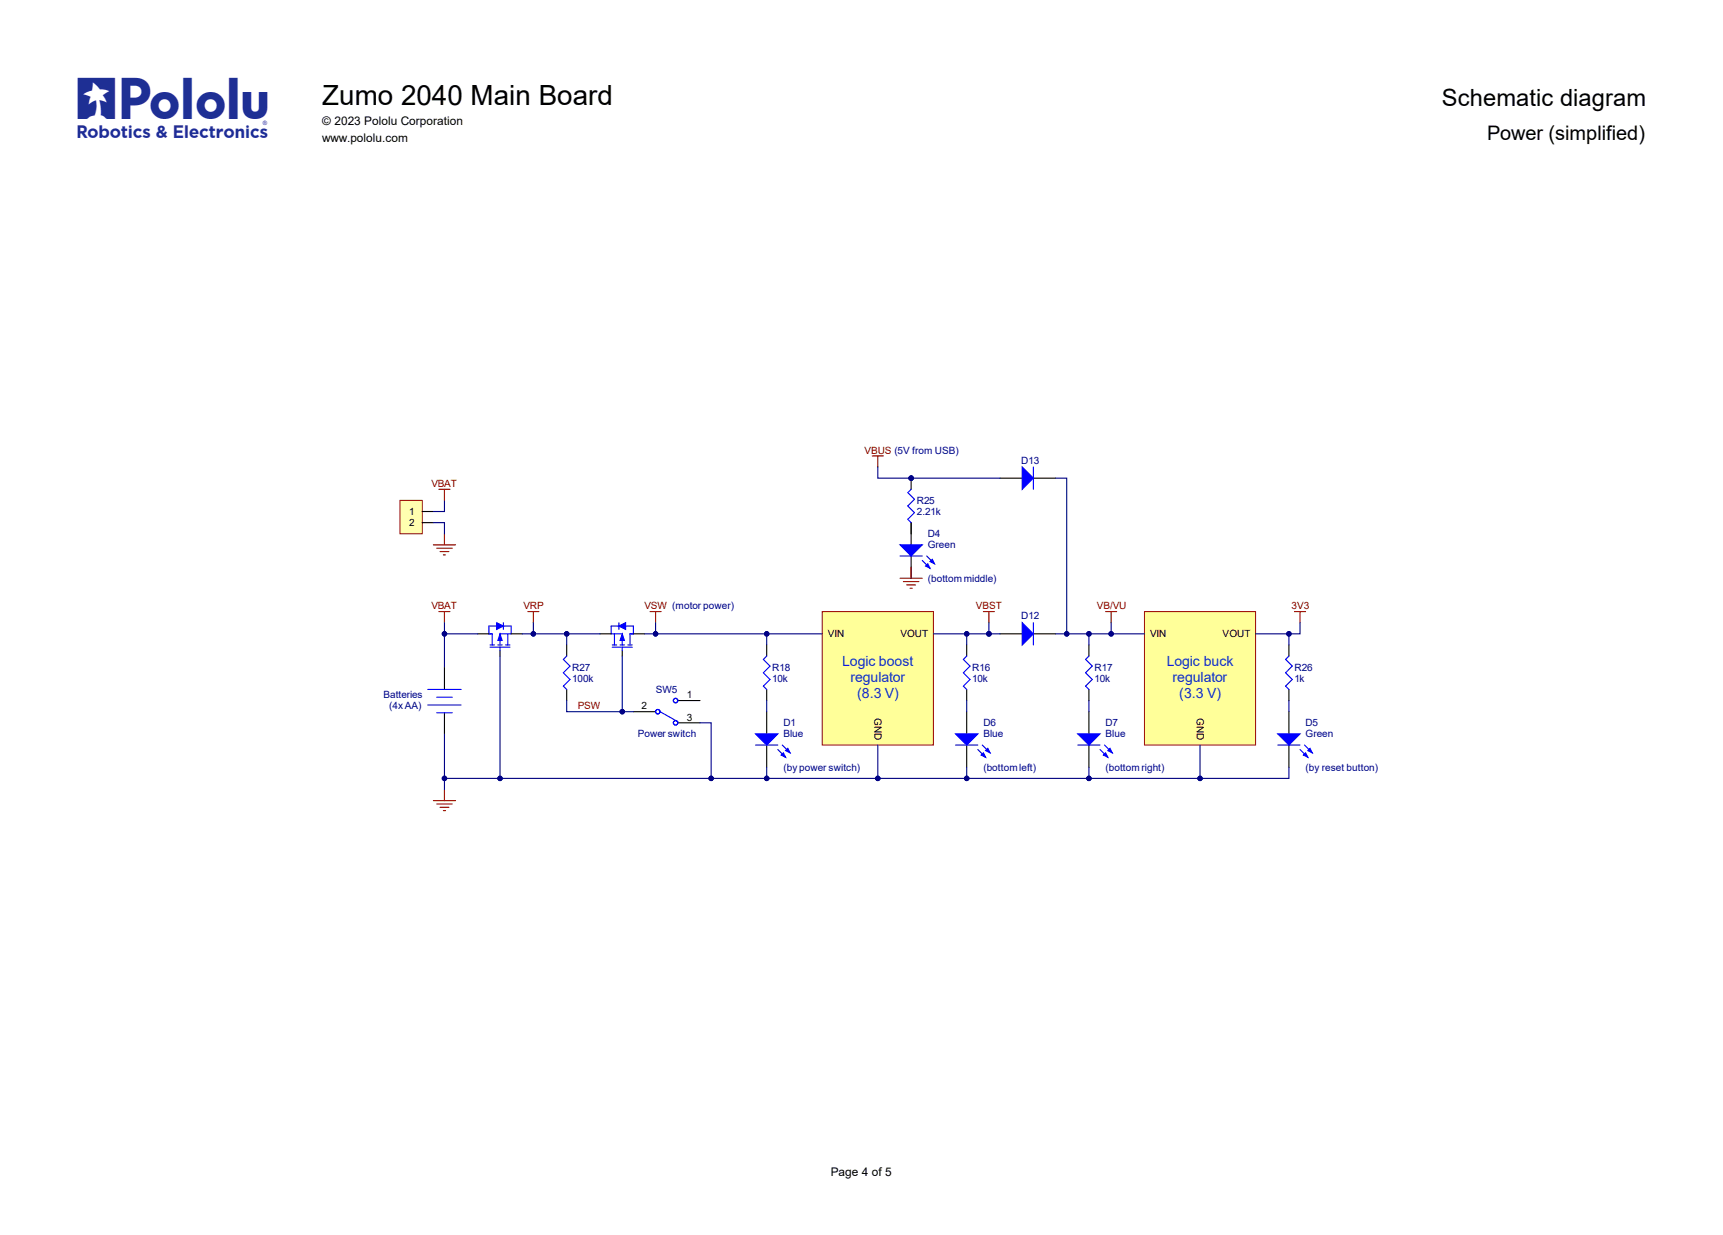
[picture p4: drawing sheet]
<svg xmlns="http://www.w3.org/2000/svg" width="393mm" height="282mm" viewBox="0 0 393 282" stroke-linecap="round" stroke-linejoin="round" font-family="sans-serif">
<path d="M228.3 144.7h5.1M235.9 144.7h5.1" fill="none" stroke="#000" stroke-width=".25"/>
<path d="M233.4 142.1l2.5 2.6-2.5 2.5z" fill="#00f"/>
<path d="M233.4 142.1l2.5 2.6-2.5 2.5zM235.9 142.1v5.1" fill="none" stroke="#00f" stroke-width=".25"/>
<path d="M228.3 109.1h5.1M235.9 109.1h5.1" fill="none" stroke="#000" stroke-width=".25"/>
<path d="M233.4 106.6l2.5 2.5-2.5 2.6z" fill="#00f"/>
<path d="M233.4 106.6l2.5 2.5-2.5 2.6zM235.9 106.6v5.1M139.5 144.7h2.6v2.5M139.8 147.7h4.5M139.8 147.2h1M140.3 144.7v2.5M141.5 147.2h1.1M142.1 147.7v.8M143.3 147.2h1M143.8 144.7v2.5" fill="none" stroke="#00f" stroke-width=".25"/>
<path d="M148.4 139.6h2.5M149.7 139.6v2.5" fill="none" stroke="#800000" stroke-width=".25"/>
<path d="M142.1 148.5v1.2" fill="none" stroke="#000" stroke-width=".25"/>
<path d="M142.1 144.7l.5 1.5h-1.1z" fill="#00f"/>
<path d="M142.1 144.7l.5 1.5h-1.1z" fill="none" stroke="#00f" stroke-width=".23"/>
<path d="M143.8 144.7h.8" fill="none" stroke="#00f" stroke-width=".25"/>
<path d="M141.3 142.9l1.5-.8v1.5z" fill="#00f"/>
<path d="M111.9 147.7h4.5M111.9 147.2h1M112.4 144.7v2.5M113.6 147.2h1.1M114.1 147.7v.8M115.4 147.2h1M115.9 144.7v2.5M116.7 144.7h-2.6v2.5M141.3 142.9l1.5-.8v1.5zM141.3 142.1v1.5M141.3 142.9h-1.8v1.8M142.8 142.9h1.8v1.8" fill="none" stroke="#00f" stroke-width=".25"/>
<path d="M114.1 148.5v1.2M137 144.7h2.5M144.6 144.7h2.5" fill="none" stroke="#000" stroke-width=".25"/>
<path d="M114.1 144.7l.6 1.5h-1.1z" fill="#00f"/>
<path d="M114.1 144.7l.6 1.5h-1.1z" fill="none" stroke="#00f" stroke-width=".23"/>
<path d="M111.6 144.7h.8" fill="none" stroke="#00f" stroke-width=".25"/>
<path d="M113.4 142.1l1.5 .8-1.5 .7z" fill="#00f"/>
<g fill="none" stroke="#00f" stroke-width=".25">
<path d="M97.7 157.4h7.6M99.7 159.1h3.5M113.4 142.1l1.5 .8-1.5 .7zM113.4 142.9h-1.8v1.8M114.9 142.1v1.5M114.9 142.9h1.8v1.8M129.4 149.7l-.8 .8 1.5 1.5-1.5 1.5 1.5 1.6-1.5 1.5 .8 .8M97.7 160.9h7.6M99.7 162.7h3.5M150.7 162.4l4 2.3"/>
<circle cx="154.2" cy="159.9" r=".51"/>
<circle cx="150.2" cy="162.4" r=".51"/>
<circle cx="154.2" cy="165" r=".51"/>
</g>
<path d="M101.5 152.3v5.1M109.1 144.7h2.5M116.7 144.7h2.5M129.4 147.2v2.5M129.4 157.4v2.5M154.7 159.9h5.1M101.5 162.7v4.8M144.6 162.4h5.1M154.7 165h5.1M175 162.4v5.1M175 170v5.1" fill="none" stroke="#000" stroke-width=".25"/>
<path d="M172.5 167.5h5.1l-2.6 2.5z" fill="#00f"/>
<path d="M172.5 167.5h5.1l-2.6 2.5zM177.6 171.1l1.7 1.7M178.6 170l1.8 1.8" fill="none" stroke="#00f" stroke-width=".25"/>
<path d="M178.8 171.8l.5 1-1-.5z" fill="#00f"/>
<path d="M178.8 171.8l.5 1-1-.5z" fill="none" stroke="#00f" stroke-width=".25"/>
<path d="M179.8 170.8l.6 1-1.1-.5z" fill="#00f"/>
<path d="M175 149.7l-.7 .8 1.5 1.5-1.5 1.5 1.5 1.6-1.5 1.5 .7 .8M172.5 170h5.1M179.8 170.8l.6 1-1.1-.5z" fill="none" stroke="#00f" stroke-width=".25"/>
<path d="M175 147.2v2.5M175 157.4v2.5M294.3 162.4v5.1M294.3 170v5.1" fill="none" stroke="#000" stroke-width=".25"/>
<path d="M291.7 167.5h5.1l-2.5 2.5z" fill="#00f"/>
<path d="M291.7 167.5h5.1l-2.5 2.5zM296.8 171.1l1.8 1.7M297.8 170l1.8 1.8" fill="none" stroke="#00f" stroke-width=".25"/>
<path d="M298.1 171.8l.5 1-1.1-.5z" fill="#00f"/>
<path d="M298.1 171.8l.5 1-1.1-.5z" fill="none" stroke="#00f" stroke-width=".25"/>
<path d="M299.1 170.8l.5 1-1-.5z" fill="#00f"/>
<path d="M294.3 149.7l-.8 .8 1.5 1.5-1.5 1.5 1.5 1.6-1.5 1.5 .8 .8M291.7 170h5.1M299.1 170.8l.5 1-1-.5z" fill="none" stroke="#00f" stroke-width=".25"/>
<path d="M208 119.3v5.1M294.3 147.2v2.5M294.3 157.4v2.5" fill="none" stroke="#000" stroke-width=".25"/>
<path d="M100.2 139.6h2.5M101.5 139.6v2.5" fill="none" stroke="#800000" stroke-width=".25"/>
<path d="M205.5 124.4h5l-2.5 2.5z" fill="#00f"/>
<path d="M205.5 124.4h5l-2.5 2.5zM210.5 127.9l1.8 1.8M211.6 126.9l1.7 1.8" fill="none" stroke="#00f" stroke-width=".25"/>
<path d="M211.8 128.7l.5 1-1-.5z" fill="#00f"/>
<path d="M211.8 128.7l.5 1-1-.5z" fill="none" stroke="#00f" stroke-width=".25"/>
<path d="M212.3 128.2l.5-.5 .5 1z" fill="#00f"/>
<path d="M208 111.7l-.8 .7 1.6 1.6-1.6 1.5 1.6 1.5-1.6 1.5 .8 .8M212.8 127.7l.5 1-1-.5z" fill="none" stroke="#00f" stroke-width=".25"/>
<path d="M208 119.3v2.5M220.7 162.4v5.1M220.7 170v5.1" fill="none" stroke="#000" stroke-width=".25"/>
<path d="M218.2 167.5h5l-2.5 2.5z" fill="#00f"/>
<path d="M218.2 167.5h5l-2.5 2.5zM223.2 171.1l1.8 1.7M224.2 170l1.8 1.8" fill="none" stroke="#00f" stroke-width=".25"/>
<path d="M224.5 171.8l.5 1-1-.5z" fill="#00f"/>
<path d="M224 172.3l.5-.5 .5 1z" fill="none" stroke="#00f" stroke-width=".25"/>
<path d="M225.5 170.8l.5 1-1-.5z" fill="#00f"/>
<path d="M220.7 149.7l-.8 .8 1.5 1.5-1.5 1.5 1.5 1.6-1.5 1.5 .8 .8M218.2 170h5M225.5 170.8l.5 1-1-.5z" fill="none" stroke="#00f" stroke-width=".25"/>
<path d="M220.7 147.2v2.5M220.7 157.4v2.5M248.6 162.4v5.1M248.6 170v5.1" fill="none" stroke="#000" stroke-width=".25"/>
<path d="M246.1 167.5h5l-2.5 2.5z" fill="#00f"/>
<path d="M246.1 167.5h5l-2.5 2.5zM251.1 171.1l1.8 1.7M252.1 170l1.8 1.8" fill="none" stroke="#00f" stroke-width=".25"/>
<path d="M251.9 172.3l.5-.5 .5 1z" fill="#00f"/>
<path d="M252.4 171.8l.5 1-1-.5z" fill="none" stroke="#00f" stroke-width=".25"/>
<path d="M253.4 170.8l.5 1-1-.5z" fill="#00f"/>
<path d="M248.6 149.7l-.8 .8 1.6 1.5-1.6 1.5 1.6 1.6-1.6 1.5 .8 .8M246.1 170h5M253.4 170.8l.5 1-1-.5z" fill="none" stroke="#00f" stroke-width=".25"/>
<path d="M248.6 147.2v2.5M248.6 157.4v2.5" fill="none" stroke="#000" stroke-width=".25"/>
<path d="M199.1 104.1h2.6M200.4 104.1v2.5M206.2 132.7h3.6M207 133.5h2M207.8 134.3h.5M98.9 182.7h5.1M99.7 183.5h3.5M100.5 184.3h2M101.2 185h.5M101.5 180.2v2.5" fill="none" stroke="#800000" stroke-width=".25"/>
<path d="M187.7 139.6h25.4v30.4h-25.4z" fill-rule="evenodd" fill="#ff9"/>
<path d="M187.7 139.6h25.4v30.4h-25.4z" fill="none" stroke="#900" stroke-width=".23"/>
<path d="M224.5 139.6h2.5M225.8 139.6v2.5M252.4 139.6h2.5M253.7 139.6v2.5M295.5 139.6h2.6M296.8 139.6v2.5" fill="none" stroke="#800000" stroke-width=".25"/>
<path d="M261.3 139.6h25.3v30.4h-25.3z" fill-rule="evenodd" fill="#ff9"/>
<path d="M261.3 139.6h25.3v30.4h-25.3z" fill="none" stroke="#900" stroke-width=".23"/>
<path d="M120.5 139.6h2.5M121.8 139.6v2.5" fill="none" stroke="#800000" stroke-width=".25"/>
<path d="M137 144.7h-7.6v2.5" fill="none" stroke="#000080" stroke-width=".25"/>
<circle cx="129.4" cy="144.7" r=".51" fill="#000080"/>
<circle cx="129.4" cy="144.7" r=".51" fill="none" stroke="#000080" stroke-width=".23"/>
<path d="M109.1 144.7h-7.6v7.6" fill="none" stroke="#000080" stroke-width=".25"/>
<circle cx="101.5" cy="144.7" r=".51" fill="#000080"/>
<circle cx="101.5" cy="144.7" r=".51" fill="none" stroke="#000080" stroke-width=".23"/>
<path d="M114.1 149.7v28M175 159.9v2.5" fill="none" stroke="#000080" stroke-width=".25"/>
<circle cx="114.2" cy="177.7" r=".51" fill="#000080"/>
<circle cx="114.1" cy="177.7" r=".51" fill="none" stroke="#000080" stroke-width=".23"/>
<path d="M142.1 149.7v12.7" fill="none" stroke="#000080" stroke-width=".25"/>
<circle cx="142.1" cy="162.4" r=".51" fill="#000080"/>
<circle cx="142.1" cy="162.4" r=".51" fill="none" stroke="#000080" stroke-width=".23"/>
<path d="M101.5 142.1v2.6" fill="none" stroke="#000080" stroke-width=".25"/>
<circle cx="101.5" cy="144.7" r=".51" fill="#000080"/>
<circle cx="101.5" cy="144.7" r=".51" fill="none" stroke="#000080" stroke-width=".23"/>
<path d="M248.6 144.7v2.5M248.6 159.9v2.5" fill="none" stroke="#000080" stroke-width=".25"/>
<circle cx="248.6" cy="144.7" r=".51" fill="#000080"/>
<circle cx="248.6" cy="144.7" r=".51" fill="none" stroke="#000080" stroke-width=".23"/>
<path d="M294.3 144.7v2.5M294.3 159.9v2.5" fill="none" stroke="#000080" stroke-width=".25"/>
<circle cx="294.3" cy="144.7" r=".51" fill="#000080"/>
<circle cx="294.3" cy="144.7" r=".51" fill="none" stroke="#000080" stroke-width=".23"/>
<path d="M253.7 142.1v2.6" fill="none" stroke="#000080" stroke-width=".25"/>
<circle cx="253.7" cy="144.7" r=".51" fill="#000080"/>
<circle cx="253.7" cy="144.7" r=".51" fill="none" stroke="#000080" stroke-width=".23"/>
<path d="M213.1 144.7h12.7" fill="none" stroke="#000080" stroke-width=".25"/>
<circle cx="220.7" cy="144.7" r=".51" fill="#000080"/>
<circle cx="220.7" cy="144.7" r=".51" fill="none" stroke="#000080" stroke-width=".23"/>
<circle cx="225.8" cy="144.7" r=".51" fill="#000080"/>
<circle cx="225.8" cy="144.7" r=".51" fill="none" stroke="#000080" stroke-width=".23"/>
<path d="M225.8 142.1v2.6" fill="none" stroke="#000080" stroke-width=".25"/>
<circle cx="225.8" cy="144.7" r=".51" fill="#000080"/>
<circle cx="225.8" cy="144.7" r=".51" fill="none" stroke="#000080" stroke-width=".23"/>
<path d="M200.4 170v7.7h73.6v-7.7" fill="none" stroke="#000080" stroke-width=".25"/>
<circle cx="200.4" cy="177.7" r=".51" fill="#000080"/>
<circle cx="200.4" cy="177.7" r=".51" fill="none" stroke="#000080" stroke-width=".23"/>
<circle cx="220.7" cy="177.7" r=".51" fill="#000080"/>
<circle cx="220.7" cy="177.7" r=".51" fill="none" stroke="#000080" stroke-width=".23"/>
<circle cx="248.6" cy="177.7" r=".51" fill="#000080"/>
<circle cx="248.6" cy="177.7" r=".51" fill="none" stroke="#000080" stroke-width=".23"/>
<circle cx="274" cy="177.7" r=".51" fill="#000080"/>
<circle cx="274" cy="177.7" r=".51" fill="none" stroke="#000080" stroke-width=".23"/>
<path d="M220.7 144.7v2.5" fill="none" stroke="#000080" stroke-width=".25"/>
<circle cx="220.7" cy="144.7" r=".51" fill="#000080"/>
<circle cx="220.7" cy="144.7" r=".51" fill="none" stroke="#000080" stroke-width=".23"/>
<path d="M220.7 159.9v2.5M220.7 175.1v2.6" fill="none" stroke="#000080" stroke-width=".25"/>
<circle cx="220.7" cy="177.7" r=".51" fill="#000080"/>
<circle cx="220.7" cy="177.7" r=".51" fill="none" stroke="#000080" stroke-width=".23"/>
<path d="M225.8 144.7h2.5" fill="none" stroke="#000080" stroke-width=".25"/>
<circle cx="225.8" cy="144.7" r=".51" fill="#000080"/>
<circle cx="225.8" cy="144.7" r=".51" fill="none" stroke="#000080" stroke-width=".23"/>
<path d="M248.6 175.1v2.6" fill="none" stroke="#000080" stroke-width=".25"/>
<circle cx="248.6" cy="177.7" r=".51" fill="#000080"/>
<circle cx="248.6" cy="177.7" r=".51" fill="none" stroke="#000080" stroke-width=".23"/>
<path d="M243.5 144.7h17.8" fill="none" stroke="#000080" stroke-width=".25"/>
<circle cx="243.5" cy="144.7" r=".51" fill="#000080"/>
<circle cx="243.5" cy="144.7" r=".51" fill="none" stroke="#000080" stroke-width=".23"/>
<circle cx="248.6" cy="144.7" r=".51" fill="#000080"/>
<circle cx="248.6" cy="144.7" r=".51" fill="none" stroke="#000080" stroke-width=".23"/>
<circle cx="253.7" cy="144.7" r=".51" fill="#000080"/>
<circle cx="253.7" cy="144.7" r=".51" fill="none" stroke="#000080" stroke-width=".23"/>
<path d="M294.3 175.1v2.6h-20.3" fill="none" stroke="#000080" stroke-width=".25"/>
<circle cx="274" cy="177.7" r=".51" fill="#000080"/>
<circle cx="274" cy="177.7" r=".51" fill="none" stroke="#000080" stroke-width=".23"/>
<path d="M241 109.1h2.5v35.6h-2.5" fill="none" stroke="#000080" stroke-width=".25"/>
<circle cx="243.5" cy="144.7" r=".51" fill="#000080"/>
<circle cx="243.5" cy="144.7" r=".51" fill="none" stroke="#000080" stroke-width=".23"/>
<path d="M296.8 142.1v2.6h-10.2" fill="none" stroke="#000080" stroke-width=".25"/>
<circle cx="294.3" cy="144.7" r=".51" fill="#000080"/>
<circle cx="294.3" cy="144.7" r=".51" fill="none" stroke="#000080" stroke-width=".23"/>
<path d="M200.4 106.6v2.5h27.9M121.8 142.1v2.6" fill="none" stroke="#000080" stroke-width=".25"/>
<circle cx="121.8" cy="144.7" r=".51" fill="#000080"/>
<circle cx="121.8" cy="144.7" r=".51" fill="none" stroke="#000080" stroke-width=".23"/>
<path d="M149.7 142.1v2.6h-2.6" fill="none" stroke="#000080" stroke-width=".25"/>
<circle cx="149.7" cy="144.7" r=".51" fill="#000080"/>
<circle cx="149.7" cy="144.7" r=".51" fill="none" stroke="#000080" stroke-width=".23"/>
<path d="M175 175.1v2.6h25.4" fill="none" stroke="#000080" stroke-width=".25"/>
<circle cx="200.4" cy="177.7" r=".51" fill="#000080"/>
<circle cx="200.4" cy="177.7" r=".51" fill="none" stroke="#000080" stroke-width=".23"/>
<circle cx="175" cy="177.7" r=".51" fill="#000080"/>
<circle cx="175" cy="177.7" r=".51" fill="none" stroke="#000080" stroke-width=".23"/>
<path d="M175 144.7v2.5" fill="none" stroke="#000080" stroke-width=".25"/>
<circle cx="175" cy="144.7" r=".51" fill="#000080"/>
<circle cx="175" cy="144.7" r=".51" fill="none" stroke="#000080" stroke-width=".23"/>
<path d="M119.2 144.7h10.2" fill="none" stroke="#000080" stroke-width=".25"/>
<circle cx="129.4" cy="144.7" r=".51" fill="#000080"/>
<circle cx="129.4" cy="144.7" r=".51" fill="none" stroke="#000080" stroke-width=".23"/>
<circle cx="121.8" cy="144.7" r=".51" fill="#000080"/>
<circle cx="121.8" cy="144.7" r=".51" fill="none" stroke="#000080" stroke-width=".23"/>
<path d="M129.4 159.9v2.5h15.2" fill="none" stroke="#000080" stroke-width=".25"/>
<circle cx="142.1" cy="162.4" r=".51" fill="#000080"/>
<circle cx="142.1" cy="162.4" r=".51" fill="none" stroke="#000080" stroke-width=".23"/>
<path d="M149.7 144.7h38" fill="none" stroke="#000080" stroke-width=".25"/>
<circle cx="149.7" cy="144.7" r=".51" fill="#000080"/>
<circle cx="149.7" cy="144.7" r=".51" fill="none" stroke="#000080" stroke-width=".23"/>
<circle cx="175" cy="144.7" r=".51" fill="#000080"/>
<circle cx="175" cy="144.7" r=".51" fill="none" stroke="#000080" stroke-width=".23"/>
<path d="M159.8 165h2.5v12.7h12.7" fill="none" stroke="#000080" stroke-width=".25"/>
<circle cx="162.3" cy="177.7" r=".51" fill="#000080"/>
<circle cx="162.3" cy="177.7" r=".51" fill="none" stroke="#000080" stroke-width=".23"/>
<circle cx="175" cy="177.7" r=".51" fill="#000080"/>
<circle cx="175" cy="177.7" r=".51" fill="none" stroke="#000080" stroke-width=".23"/>
<path d="M101.5 177.7v2.5" fill="none" stroke="#000080" stroke-width=".25"/>
<circle cx="101.5" cy="177.7" r=".51" fill="#000080"/>
<circle cx="101.5" cy="177.7" r=".51" fill="none" stroke="#000080" stroke-width=".23"/>
<path d="M101.5 167.5v10.2h60.8" fill="none" stroke="#000080" stroke-width=".25"/>
<circle cx="162.3" cy="177.7" r=".51" fill="#000080"/>
<circle cx="162.3" cy="177.7" r=".51" fill="none" stroke="#000080" stroke-width=".23"/>
<circle cx="114.2" cy="177.7" r=".51" fill="#000080"/>
<circle cx="114.1" cy="177.7" r=".51" fill="none" stroke="#000080" stroke-width=".23"/>
<circle cx="101.5" cy="177.7" r=".51" fill="#000080"/>
<circle cx="101.5" cy="177.7" r=".51" fill="none" stroke="#000080" stroke-width=".23"/>
<path d="M91.3 114.2h5.1v7.6h-5.1z" fill-rule="evenodd" fill="#ffffb0"/>
<path d="M91.3 114.2h5.1v7.6h-5.1z" fill="none" stroke="#800000" stroke-width=".23"/>
<path d="M96.4 116.7h2.5M96.4 119.3h2.5" fill="none" stroke="#000" stroke-width=".25"/>
<path d="M98.9 119.3h2.6v2.5M101.5 114.2v2.5h-2.6" fill="none" stroke="#000080" stroke-width=".25"/>
<path d="M100.2 111.7h2.5M101.5 111.7v2.5M98.9 124.4h5.1M99.7 125.1h3.5M100.5 125.9h2M101.2 126.6h.5M101.5 121.8v2.6" fill="none" stroke="#800000" stroke-width=".25"/>
<text font-size="9.4" fill="#1e2f94" x="17.8" y="27.2">R</text>
<text font-size="6.3" x="73.6" y="24">Zumo 2040 Main Board</text>
<text font-size="6" fill="#800000" x="207.4" y="130.5">PID402</text>
<text font-size="5.4" x="329.2" y="24.2">Schematic diagram</text>
<text font-size="4.6" x="339.5" y="32.1">Power (simplified)</text>
<text font-size="3.5" fill="#000080" x="207.4" y="110.7">PIR2502</text>
<g font-size="3.2" fill="#03c">
<text x="192.3" y="152.1">Logic boost</text>
<text x="194.1" y="155.7">regulator</text>
<text x="266.3" y="152.1">Logic buck</text>
<text x="267.7" y="155.7">regulator</text>
<text x="195.7" y="159.2">(8.3 V)</text>
<text x="269.2" y="159.2">(3.3 V)</text>
</g>
<g font-size="2.7">
<text x="73.6" y="28.6">© 2023 Pololu Corporation</text>
<text x="73.6" y="32.4">www.pololu.com</text>
<text x="189.7" y="268.4">Page 4 of 5</text>
</g>
<g font-size="2.3" fill="#800000">
<text x="197.4" y="103.5">VBUS (5V from USB)</text>
<text x="98.5" y="111.2">VBAT</text>
<text x="98.5" y="139.1">VBAT</text>
<text x="119.5" y="139.1">VRP</text>
<text x="147.1" y="139.1">VSW (motor power)</text>
<text x="222.8" y="139.1">VBST</text>
<text x="250.4" y="139.1">VB/VU</text>
<text x="294.8" y="139.1">3V3</text>
<text x="131.9" y="161.9">PSW</text>
</g>
<g font-size="2.3" fill="#000080">
<text x="233.1" y="105.8">D13</text>
<text x="209.3" y="117.5">2.21k</text>
<text x="209.3" y="115">R25</text>
<text x="211.8" y="122.6">D4</text>
<text x="211.8" y="125.1">Green</text>
<text x="211.8" y="132.7">(bottom middle)</text>
<text x="233.1" y="141.4">D12</text>
<text x="130.6" y="155.6">100k</text>
<text x="130.6" y="153">R27</text>
<text x="176.3" y="155.6">10k</text>
<text x="176.3" y="153">R18</text>
<text x="222" y="155.6">10k</text>
<text x="222" y="153">R16</text>
<text x="249.9" y="155.6">10k</text>
<text x="249.9" y="153">R17</text>
<text x="295.5" y="155.6">1k</text>
<text x="295.5" y="153">R26</text>
<text x="87.5" y="159.4">Batteries</text>
<text x="88.9" y="161.9">(4xAA)</text>
<text x="149.7" y="158.1">SW5</text>
<text x="178.8" y="165.7">D1</text>
<text x="224.5" y="165.7">D6</text>
<text x="252.4" y="165.7">D7</text>
<text x="298.1" y="165.7">D5</text>
<text x="145.6" y="168.3">Power switch</text>
<text x="178.8" y="168.3">Blue</text>
<text x="224.5" y="168.3">Blue</text>
<text x="252.4" y="168.3">Blue</text>
<text x="298.1" y="168.3">Green</text>
<text x="178.8" y="175.9">(by power switch)</text>
<text x="224.5" y="175.9">(bottomleft)</text>
<text x="252.4" y="175.9">(bottomright)</text>
<text x="298.1" y="175.9">(by reset button)</text>
</g>
<g font-size="2.3">
<text x="93.4" y="117.5">1</text>
<text x="93.4" y="120">2</text>
<text x="189" y="145.4">VIN</text>
<text x="205.6" y="145.4">VOUT</text>
<text x="262.5" y="145.4">VIN</text>
<text x="279.1" y="145.4">VOUT</text>
<text x="146.4" y="161.9">2</text>
<text x="156.8" y="159.4">1</text>
<text x="156.8" y="164.5">3</text>
<text x="199.6" y="163.9" transform="rotate(90 199.6 163.9)">GND</text>
<text x="273.2" y="163.9" transform="rotate(90 273.2 163.9)">GND</text>
</g>
<text font-size="1.4" fill="#1e2f94" x="60" y="28.4">®</text>
</svg>
